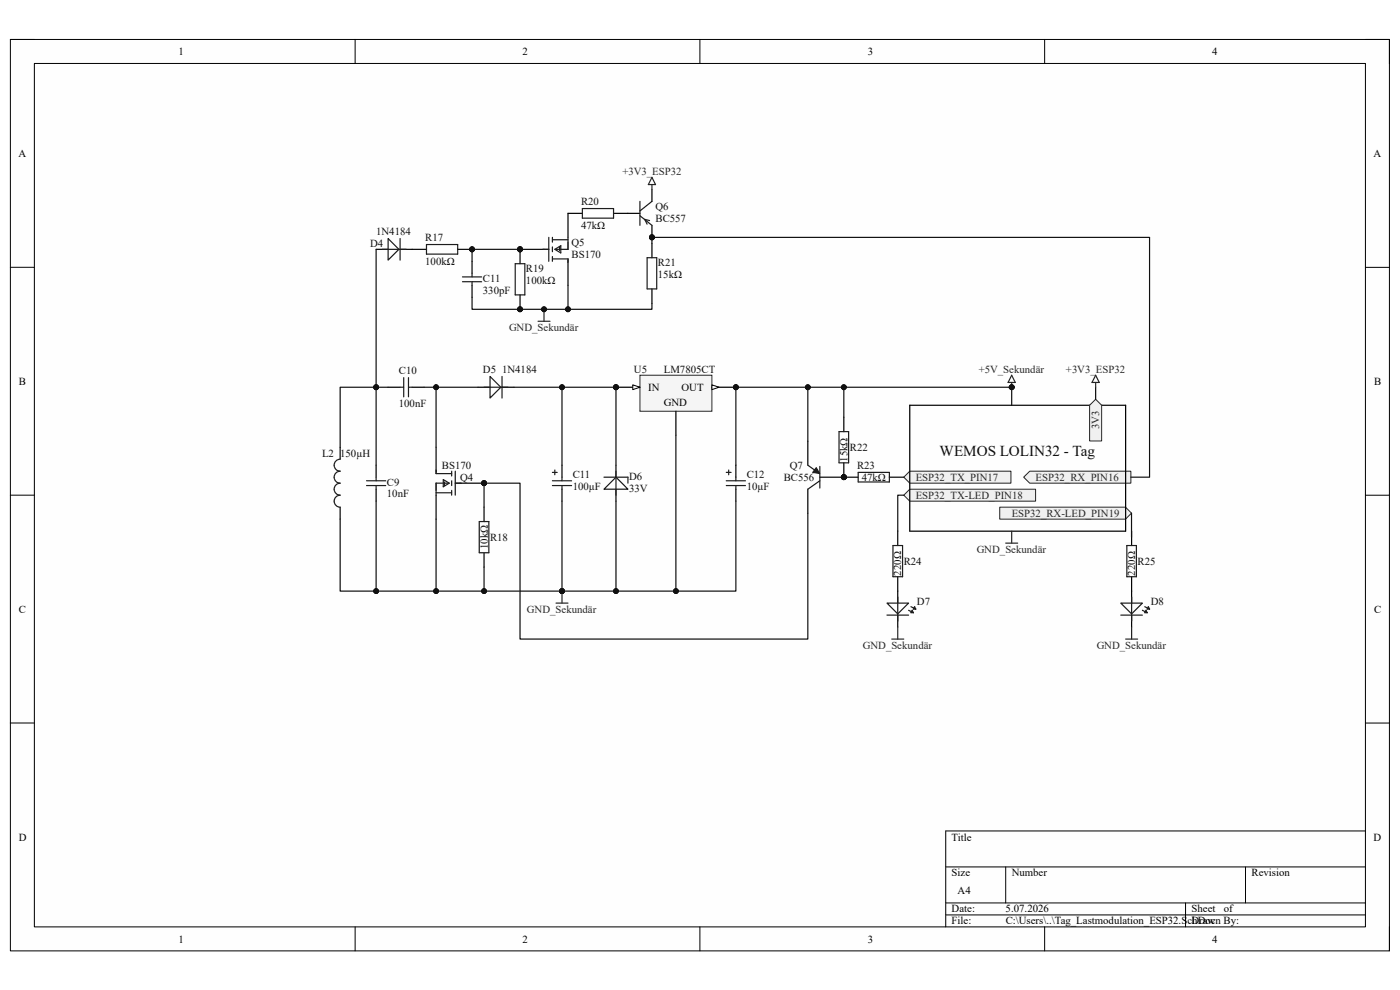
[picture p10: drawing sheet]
<svg xmlns="http://www.w3.org/2000/svg" width="297mm" height="210mm" viewBox="0 0 297 210" stroke-linecap="round" stroke-linejoin="round" font-family="sans-serif">
<path d="M2.2 8.4h292.6v193.3h-292.6z" fill-rule="evenodd" fill="#fefefe"/>
<path d="M2.2 8.4h292.6v193.3h-292.6z" fill="none" stroke="#000" stroke-width=".21"/>
<path d="M7.3 13.5h282.4v183.1h-282.4z" fill-rule="evenodd" fill="#fefefe"/>
<g fill="none" stroke="#000" stroke-width=".21">
<path d="M2.2 8.4h5.1M7.3 13.5h282.4v183.1h-282.4zM75.3 8.4v5.1M148.5 8.4v5.1M221.6 8.4v5.1M289.7 8.4h5.1v5.1M2.2 56.7h5.1M289.7 56.7h5.1M2.2 105h5.1M289.7 105.1h5.1M2.2 153.4h5.1M289.7 153.4h5.1"/>
<path d="M289.7 176.3h-89.1v20.3M75.3 196.6v5.1M148.5 196.6v5.1M200.6 183.9h89.1M200.6 191.5h89.1M200.6 194.1h89.1M213.4 183.9v7.6M221.6 196.6v5.1M251.5 191.5v5.1M264.2 183.9v7.6M294.8 196.6v5.1"/>
</g>
<path d="M72.2 94.9v2.5M79.8 98.7v2.5M82.3 82.1h2.6M87.4 82.1h2.6M72.2 107.6v2.5M79.8 103.8v2.5" fill="none" stroke="#000" stroke-width=".25"/>
<path d="M72.2 97.4a1.27 1.27 0 0 0-1.3 1.3 1.27 1.27 0 0 0 1.3 1.3 1.27 1.27 0 0 0-1.3 1.2 1.27 1.27 0 0 0 1.3 1.3 1.27 1.27 0 0 0-1.3 1.3 1.27 1.27 0 0 0 1.3 1.2 1.27 1.27 0 0 0-1.3 1.3 1.27 1.27 0 0 0 1.3 1.3M84.9 82.1h.7M85.6 80.1v4.1M86.7 80.1v4.1M86.7 82.1h.7M77.8 102h4M77.8 103h4M79.8 101.2v.8M79.8 103v.8" fill="none" stroke="#1c1c1c" stroke-width=".25"/>
<circle cx="102.7" cy="102.5" r=".51" fill="#0e0e0e"/>
<circle cx="102.7" cy="102.5" r=".51" fill="none" stroke="#0e0e0e" stroke-width=".21"/>
<path d="M97.6 102.5h5.1" fill="none" stroke="#000" stroke-width=".25"/>
<circle cx="102.7" cy="102.5" r=".51" fill="#0e0e0e"/>
<circle cx="102.7" cy="102.5" r=".51" fill="none" stroke="#0e0e0e" stroke-width=".21"/>
<path d="M92.5 94.9v5.1M101.4 82.1h2.6M106.5 82.1h2.6M119.2 98.7v2.5M130.7 98.7v2.5M156.1 98.7v2.5M92.5 105v5.1M102.7 107.6v3M102.7 117.3v3M119.2 103.8v2.5M130.7 103.8v2.5M156.1 103.8v2.5" fill="none" stroke="#000" stroke-width=".25"/>
<g fill="none" stroke="#1c1c1c" stroke-width=".25">
<path d="M104 79.9l2.3 2.2-2.3 2.3zM106.5 79.9v4.5M92.5 99.7v.8h3.3M95.8 100v1M96.6 100v5M102.7 82.1h5.1M117.7 99.7v1M130.7 100v5M154.6 99.7v1M92.5 104.5h3.3M94 101.7l1.3 .8-1.3 .8zM94.3 102.2v.8"/>
<path d="M95.1 102.5h-2.6v2.5M95.8 102v1M95.8 104v1M96.6 102.5h1.3M101.7 110.6h2v6.7h-2zM117.2 103h4.1M117.2 102h4.1M117.2 100.2h1M119.2 101.2v.8M119.2 103v.8M128.1 103.8l2.6-2.6 2.5 2.6zM128.1 101.2h5.1v1.3"/>
<path d="M154.1 103h4.1M154.1 102h4.1M154.1 100.2h1M156.1 101.2v.8M156.1 103v.8"/>
</g>
<circle cx="130.7" cy="82.1" r=".51" fill="#0e0e0e"/>
<circle cx="130.7" cy="82.1" r=".51" fill="none" stroke="#0e0e0e" stroke-width=".21"/>
<circle cx="156.1" cy="82.1" r=".51" fill="#0e0e0e"/>
<circle cx="156.1" cy="82.1" r=".51" fill="none" stroke="#0e0e0e" stroke-width=".21"/>
<path d="M135.8 79.6h15.2v7.6h-15.2z" fill-rule="evenodd" fill="#f5f5f5"/>
<path d="M135.8 79.6h15.2v7.6h-15.2z" fill="none" stroke="#262626" stroke-width=".21"/>
<path d="M130.7 82.1h5.1" fill="none" stroke="#000" stroke-width=".25"/>
<path d="M134.2 81.6l1.6 .5-1.6 .6z" fill="#fbfbfb"/>
<path d="M134.2 81.6l1.6 .5-1.6 .6z" fill="none" stroke="#000" stroke-width=".21"/>
<circle cx="130.7" cy="82.1" r=".51" fill="#0e0e0e"/>
<circle cx="130.7" cy="82.1" r=".51" fill="none" stroke="#0e0e0e" stroke-width=".21"/>
<path d="M143.4 87.2v5.1M151 82.1h5.1" fill="none" stroke="#000" stroke-width=".25"/>
<path d="M151 81.6l1.6 .5-1.6 .6z" fill="#fbfbfb"/>
<path d="M151 81.6l1.6 .5-1.6 .6z" fill="none" stroke="#000" stroke-width=".21"/>
<circle cx="156.1" cy="82.1" r=".51" fill="#0e0e0e"/>
<circle cx="156.1" cy="82.1" r=".51" fill="none" stroke="#0e0e0e" stroke-width=".21"/>
<path d="M79.8 52.9h2.5M84.9 52.9h2.5" fill="none" stroke="#000" stroke-width=".25"/>
<path d="M81.1 52.9h5.1M82.3 50.6l2.3 2.3-2.3 2.3zM84.9 50.6v4.6" fill="none" stroke="#1c1c1c" stroke-width=".25"/>
<circle cx="100.1" cy="52.9" r=".51" fill="#0e0e0e"/>
<circle cx="100.1" cy="52.9" r=".51" fill="none" stroke="#0e0e0e" stroke-width=".21"/>
<path d="M97.1 52.9h3" fill="none" stroke="#000" stroke-width=".25"/>
<circle cx="100.1" cy="52.9" r=".51" fill="#0e0e0e"/>
<circle cx="100.1" cy="52.9" r=".51" fill="none" stroke="#0e0e0e" stroke-width=".21"/>
<path d="M87.4 52.9h3.1M100.1 55.4v2.6M100.1 60.5v2.6" fill="none" stroke="#000" stroke-width=".25"/>
<path d="M90.5 51.9h6.6v2h-6.6zM98.1 59.8h4.1M98.1 58.7h4.1M100.1 58v.7M100.1 59.8v.7" fill="none" stroke="#1c1c1c" stroke-width=".25"/>
<path d="M114.1 68.2h2.6M115.4 65.6v2.6" fill="none" stroke="#262626" stroke-width=".25"/>
<circle cx="115.4" cy="65.6" r=".51" fill="#0e0e0e"/>
<circle cx="115.4" cy="65.6" r=".51" fill="none" stroke="#0e0e0e" stroke-width=".21"/>
<path d="M118 127.9h2.5M119.2 125.4v2.5" fill="none" stroke="#262626" stroke-width=".25"/>
<circle cx="119.2" cy="125.4" r=".51" fill="#0e0e0e"/>
<circle cx="119.2" cy="125.4" r=".51" fill="none" stroke="#0e0e0e" stroke-width=".21"/>
<circle cx="110.3" cy="52.9" r=".51" fill="#0e0e0e"/>
<circle cx="110.3" cy="52.9" r=".51" fill="none" stroke="#0e0e0e" stroke-width=".21"/>
<circle cx="110.3" cy="65.6" r=".51" fill="#0e0e0e"/>
<circle cx="110.3" cy="65.6" r=".51" fill="none" stroke="#0e0e0e" stroke-width=".21"/>
<path d="M110.3 52.9v3" fill="none" stroke="#000" stroke-width=".25"/>
<circle cx="110.3" cy="52.9" r=".51" fill="#0e0e0e"/>
<circle cx="110.3" cy="52.9" r=".51" fill="none" stroke="#0e0e0e" stroke-width=".21"/>
<path d="M110.3 62.6v3" fill="none" stroke="#000" stroke-width=".25"/>
<circle cx="110.3" cy="65.6" r=".51" fill="#0e0e0e"/>
<circle cx="110.3" cy="65.6" r=".51" fill="none" stroke="#0e0e0e" stroke-width=".21"/>
<path d="M109.3 55.9h2v6.7h-2z" fill="none" stroke="#1c1c1c" stroke-width=".25"/>
<circle cx="110.3" cy="52.9" r=".51" fill="#0e0e0e"/>
<circle cx="110.3" cy="52.9" r=".51" fill="none" stroke="#0e0e0e" stroke-width=".21"/>
<path d="M110.3 52.9h5.1" fill="none" stroke="#000" stroke-width=".25"/>
<circle cx="110.3" cy="52.9" r=".51" fill="#0e0e0e"/>
<circle cx="110.3" cy="52.9" r=".51" fill="none" stroke="#0e0e0e" stroke-width=".21"/>
<path d="M120.5 55.4v5.1M123.5 45.3h-3v5.1M130.2 45.3h3" fill="none" stroke="#000" stroke-width=".25"/>
<path d="M115.2 52.9h1.2M116.4 50.4v5M117.2 50.4v1M117.2 52.4v1M117.2 54.4v1M117.2 50.9h3.3M117.2 54.9h3.3v.8M117.7 52.9l1.3-.8v1.6zM118.7 52.4v.7M120.5 50.4v2.5h-2.5M123.5 44.2h6.7v2.1h-6.7z" fill="none" stroke="#1c1c1c" stroke-width=".25"/>
<circle cx="138.3" cy="50.3" r=".51" fill="#0e0e0e"/>
<circle cx="138.3" cy="50.3" r=".51" fill="none" stroke="#0e0e0e" stroke-width=".21"/>
<path d="M133.2 45.3h2.6M138.3 47.8v2.6" fill="none" stroke="#000" stroke-width=".25"/>
<circle cx="138.3" cy="50.3" r=".51" fill="#0e0e0e"/>
<circle cx="138.3" cy="50.3" r=".51" fill="none" stroke="#0e0e0e" stroke-width=".21"/>
<path d="M135.8 42.7v5.1M135.8 45.8l2.5 2M137.8 46.8l-1-.3 .5 1.1M138.3 42.7l-2.5 2.1" fill="none" stroke="#1c1c1c" stroke-width=".25"/>
<path d="M138.3 40.2v2.5" fill="none" stroke="#000" stroke-width=".25"/>
<path d="M214.6 79.6l.8 1.5h-1.5zM214.6 81.1v1" fill="none" stroke="#262626" stroke-width=".25"/>
<circle cx="214.6" cy="82.1" r=".51" fill="#0e0e0e"/>
<circle cx="214.6" cy="82.1" r=".51" fill="none" stroke="#0e0e0e" stroke-width=".21"/>
<path d="M138.3 37.6l.8 1.6h-1.6zM138.3 39.2v1" fill="none" stroke="#262626" stroke-width=".25"/>
<path d="M138.3 51.6v3.1M138.3 61.3v3" fill="none" stroke="#000" stroke-width=".25"/>
<path d="M137.3 54.7h2v6.6h-2z" fill="none" stroke="#1c1c1c" stroke-width=".25"/>
<path d="M217.2 101.2l1.3-1.2h21.4v2.5h-21.4z" fill-rule="evenodd" fill="#f0f0f0"/>
<path d="M217.2 101.2l1.3-1.2h21.4v2.5h-21.4z" fill="none" stroke="#262626" stroke-width=".21"/>
<path d="M193 100h21.5v2.5h-21.5l-1.3-1.3z" fill-rule="evenodd" fill="#f0f0f0"/>
<path d="M193 100h21.5v2.5h-21.5l-1.3-1.3z" fill="none" stroke="#262626" stroke-width=".21"/>
<path d="M212.1 107.6h26.7l1.3 1.3-1.3 1.2h-26.7z" fill-rule="evenodd" fill="#f0f0f0"/>
<path d="M212.1 107.6h26.7l1.3 1.3-1.3 1.2h-26.7z" fill="none" stroke="#262626" stroke-width=".21"/>
<path d="M193 103.8h26.7v2.5h-26.7l-1.3-1.2z" fill-rule="evenodd" fill="#f0f0f0"/>
<path d="M193 103.8h26.7v2.5h-26.7l-1.3-1.2z" fill="none" stroke="#262626" stroke-width=".21"/>
<path d="M193 86h45.8v26.7h-45.8zM190.5 112.7v3M240.1 112.7v3M190.5 122.3v5.6M190.5 130.5v2.5M240.1 122.3v5.6M240.1 130.5v2.5" fill="none" stroke="#000" stroke-width=".25"/>
<g fill="none" stroke="#1c1c1c" stroke-width=".25">
<path d="M189.4 115.7h2.1v6.6h-2.1zM239.1 115.7h2v6.6h-2zM188.2 127.9h4.6l-2.3 2.3zM188.2 130.5h4.6M190.5 126.7v5.1M192.8 129.5l1 .5M193.3 128.7l1 .5M193.5 129.5l.3 .5h-.5zM194 128.7l.3 .5h-.5zM237.8 127.9h4.6l-2.3 2.3zM237.8 130.5h4.6M240.1 126.7v5.1"/>
<path d="M242.4 129.5l1 .5M242.9 128.7l1 .5M243.1 129.5l.3 .5h-.5zM243.6 128.7l.3 .5h-.5z"/>
</g>
<circle cx="179" cy="101.2" r=".51" fill="#0e0e0e"/>
<circle cx="179" cy="101.2" r=".51" fill="none" stroke="#0e0e0e" stroke-width=".21"/>
<path d="M171.4 103.8v5.1M173.9 101.2h5.1" fill="none" stroke="#000" stroke-width=".25"/>
<circle cx="179" cy="101.2" r=".51" fill="#0e0e0e"/>
<circle cx="179" cy="101.2" r=".51" fill="none" stroke="#0e0e0e" stroke-width=".21"/>
<path d="M171.4 93.6v5.1" fill="none" stroke="#000" stroke-width=".25"/>
<path d="M171.4 98.7l1.8 1.3M173.9 98.9v4.6M173.9 102l-2.5 1.8" fill="none" stroke="#1c1c1c" stroke-width=".25"/>
<path d="M173.2 99.2l.7 1.3-1.5-.3z" fill="#1c1c1c"/>
<path d="M173.2 99.2l.7 1.3-1.5-.3z" fill="none" stroke="#1c1c1c" stroke-width=".21"/>
<circle cx="179" cy="101.2" r=".51" fill="#0e0e0e"/>
<circle cx="179" cy="101.2" r=".51" fill="none" stroke="#0e0e0e" stroke-width=".21"/>
<path d="M179 101.2h3.1M188.7 101.2h3" fill="none" stroke="#000" stroke-width=".25"/>
<circle cx="179" cy="101.2" r=".51" fill="#0e0e0e"/>
<circle cx="179" cy="101.2" r=".51" fill="none" stroke="#0e0e0e" stroke-width=".21"/>
<path d="M182.1 100.2h6.6v2h-6.6z" fill="none" stroke="#1c1c1c" stroke-width=".25"/>
<circle cx="179" cy="101.2" r=".51" fill="#0e0e0e"/>
<circle cx="179" cy="101.2" r=".51" fill="none" stroke="#0e0e0e" stroke-width=".21"/>
<path d="M179 98.2v3" fill="none" stroke="#000" stroke-width=".25"/>
<circle cx="179" cy="101.2" r=".51" fill="#0e0e0e"/>
<circle cx="179" cy="101.2" r=".51" fill="none" stroke="#0e0e0e" stroke-width=".21"/>
<path d="M179 88.5v3.1" fill="none" stroke="#000" stroke-width=".25"/>
<path d="M178 91.6h2v6.6h-2z" fill="none" stroke="#1c1c1c" stroke-width=".25"/>
<path d="M213.4 115.2h2.5M214.6 112.7v2.5M189.2 135.6h2.5M190.5 133v2.6M238.8 135.6h2.5M240.1 133v2.6" fill="none" stroke="#262626" stroke-width=".25"/>
<path d="M231.2 86l1.2-1.3 1.3 1.3v7.5h-2.5z" fill-rule="evenodd" fill="#f0f0f0"/>
<path d="M231.2 86l1.2-1.3 1.3 1.3v7.5h-2.5z" fill="none" stroke="#262626" stroke-width=".21"/>
<path d="M130.7 106.3v19.1" fill="none" stroke="#0e0e0e" stroke-width=".25"/>
<circle cx="130.7" cy="125.4" r=".51" fill="#0e0e0e"/>
<circle cx="130.7" cy="125.4" r=".51" fill="none" stroke="#0e0e0e" stroke-width=".21"/>
<path d="M130.7 82.1v16.6" fill="none" stroke="#0e0e0e" stroke-width=".25"/>
<circle cx="130.7" cy="82.1" r=".51" fill="#0e0e0e"/>
<circle cx="130.7" cy="82.1" r=".51" fill="none" stroke="#0e0e0e" stroke-width=".21"/>
<path d="M119.2 106.3v19.1" fill="none" stroke="#0e0e0e" stroke-width=".25"/>
<circle cx="119.2" cy="125.4" r=".51" fill="#0e0e0e"/>
<circle cx="119.2" cy="125.4" r=".51" fill="none" stroke="#0e0e0e" stroke-width=".21"/>
<path d="M119.2 82.1v16.6" fill="none" stroke="#0e0e0e" stroke-width=".25"/>
<circle cx="119.2" cy="82.1" r=".51" fill="#0e0e0e"/>
<circle cx="119.2" cy="82.1" r=".51" fill="none" stroke="#0e0e0e" stroke-width=".21"/>
<path d="M102.7 102.5v5.1" fill="none" stroke="#0e0e0e" stroke-width=".25"/>
<circle cx="102.7" cy="102.5" r=".51" fill="#0e0e0e"/>
<circle cx="102.7" cy="102.5" r=".51" fill="none" stroke="#0e0e0e" stroke-width=".21"/>
<path d="M72.2 94.9v-12.8h7.6v16.6" fill="none" stroke="#0e0e0e" stroke-width=".25"/>
<circle cx="79.8" cy="82.1" r=".51" fill="#0e0e0e"/>
<circle cx="79.8" cy="82.1" r=".51" fill="none" stroke="#0e0e0e" stroke-width=".21"/>
<path d="M79.8 82.1h2.5" fill="none" stroke="#0e0e0e" stroke-width=".25"/>
<circle cx="79.8" cy="82.1" r=".51" fill="#0e0e0e"/>
<circle cx="79.8" cy="82.1" r=".51" fill="none" stroke="#0e0e0e" stroke-width=".21"/>
<path d="M109.1 82.1h21.6" fill="none" stroke="#0e0e0e" stroke-width=".25"/>
<circle cx="119.2" cy="82.1" r=".51" fill="#0e0e0e"/>
<circle cx="119.2" cy="82.1" r=".51" fill="none" stroke="#0e0e0e" stroke-width=".21"/>
<circle cx="130.7" cy="82.1" r=".51" fill="#0e0e0e"/>
<circle cx="130.7" cy="82.1" r=".51" fill="none" stroke="#0e0e0e" stroke-width=".21"/>
<path d="M92.5 82.1v12.8" fill="none" stroke="#0e0e0e" stroke-width=".25"/>
<circle cx="92.5" cy="82.1" r=".51" fill="#0e0e0e"/>
<circle cx="92.5" cy="82.1" r=".51" fill="none" stroke="#0e0e0e" stroke-width=".21"/>
<path d="M90 82.1h11.4" fill="none" stroke="#0e0e0e" stroke-width=".25"/>
<circle cx="92.5" cy="82.1" r=".51" fill="#0e0e0e"/>
<circle cx="92.5" cy="82.1" r=".51" fill="none" stroke="#0e0e0e" stroke-width=".21"/>
<path d="M72.2 110.1v15.3h47" fill="none" stroke="#0e0e0e" stroke-width=".25"/>
<circle cx="79.8" cy="125.4" r=".51" fill="#0e0e0e"/>
<circle cx="79.8" cy="125.4" r=".51" fill="none" stroke="#0e0e0e" stroke-width=".21"/>
<circle cx="92.5" cy="125.4" r=".51" fill="#0e0e0e"/>
<circle cx="92.5" cy="125.4" r=".51" fill="none" stroke="#0e0e0e" stroke-width=".21"/>
<circle cx="102.7" cy="125.4" r=".51" fill="#0e0e0e"/>
<circle cx="102.7" cy="125.4" r=".51" fill="none" stroke="#0e0e0e" stroke-width=".21"/>
<circle cx="119.2" cy="125.4" r=".51" fill="#0e0e0e"/>
<circle cx="119.2" cy="125.4" r=".51" fill="none" stroke="#0e0e0e" stroke-width=".21"/>
<path d="M79.8 106.3v19.1" fill="none" stroke="#0e0e0e" stroke-width=".25"/>
<circle cx="79.8" cy="125.4" r=".51" fill="#0e0e0e"/>
<circle cx="79.8" cy="125.4" r=".51" fill="none" stroke="#0e0e0e" stroke-width=".21"/>
<path d="M92.5 110.1v15.3" fill="none" stroke="#0e0e0e" stroke-width=".25"/>
<circle cx="92.5" cy="125.4" r=".51" fill="#0e0e0e"/>
<circle cx="92.5" cy="125.4" r=".51" fill="none" stroke="#0e0e0e" stroke-width=".21"/>
<path d="M102.7 120.3v5.1" fill="none" stroke="#0e0e0e" stroke-width=".25"/>
<circle cx="102.7" cy="125.4" r=".51" fill="#0e0e0e"/>
<circle cx="102.7" cy="125.4" r=".51" fill="none" stroke="#0e0e0e" stroke-width=".21"/>
<path d="M143.4 92.3v33.1" fill="none" stroke="#0e0e0e" stroke-width=".25"/>
<circle cx="143.4" cy="125.4" r=".51" fill="#0e0e0e"/>
<circle cx="143.4" cy="125.4" r=".51" fill="none" stroke="#0e0e0e" stroke-width=".21"/>
<path d="M79.8 52.9v29.2" fill="none" stroke="#0e0e0e" stroke-width=".25"/>
<circle cx="79.8" cy="82.1" r=".51" fill="#0e0e0e"/>
<circle cx="79.8" cy="82.1" r=".51" fill="none" stroke="#0e0e0e" stroke-width=".21"/>
<path d="M214.6 82.1h-58.5v16.6" fill="none" stroke="#0e0e0e" stroke-width=".25"/>
<circle cx="214.6" cy="82.1" r=".51" fill="#0e0e0e"/>
<circle cx="214.6" cy="82.1" r=".51" fill="none" stroke="#0e0e0e" stroke-width=".21"/>
<circle cx="179" cy="82.1" r=".51" fill="#0e0e0e"/>
<circle cx="179" cy="82.1" r=".51" fill="none" stroke="#0e0e0e" stroke-width=".21"/>
<circle cx="171.4" cy="82.1" r=".51" fill="#0e0e0e"/>
<circle cx="171.4" cy="82.1" r=".51" fill="none" stroke="#0e0e0e" stroke-width=".21"/>
<circle cx="156.1" cy="82.1" r=".51" fill="#0e0e0e"/>
<circle cx="156.1" cy="82.1" r=".51" fill="none" stroke="#0e0e0e" stroke-width=".21"/>
<path d="M110.3 52.9h-10.2v2.5" fill="none" stroke="#0e0e0e" stroke-width=".25"/>
<circle cx="110.3" cy="52.9" r=".51" fill="#0e0e0e"/>
<circle cx="110.3" cy="52.9" r=".51" fill="none" stroke="#0e0e0e" stroke-width=".21"/>
<circle cx="100.1" cy="52.9" r=".51" fill="#0e0e0e"/>
<circle cx="100.1" cy="52.9" r=".51" fill="none" stroke="#0e0e0e" stroke-width=".21"/>
<path d="M138.3 50.4v1.2" fill="none" stroke="#0e0e0e" stroke-width=".25"/>
<circle cx="138.3" cy="50.3" r=".51" fill="#0e0e0e"/>
<circle cx="138.3" cy="50.3" r=".51" fill="none" stroke="#0e0e0e" stroke-width=".21"/>
<path d="M120.5 60.5v5.1h-20.4v-2.5" fill="none" stroke="#0e0e0e" stroke-width=".25"/>
<circle cx="110.3" cy="65.6" r=".51" fill="#0e0e0e"/>
<circle cx="110.3" cy="65.6" r=".51" fill="none" stroke="#0e0e0e" stroke-width=".21"/>
<circle cx="115.4" cy="65.6" r=".51" fill="#0e0e0e"/>
<circle cx="115.4" cy="65.6" r=".51" fill="none" stroke="#0e0e0e" stroke-width=".21"/>
<circle cx="120.5" cy="65.6" r=".51" fill="#0e0e0e"/>
<circle cx="120.5" cy="65.6" r=".51" fill="none" stroke="#0e0e0e" stroke-width=".21"/>
<path d="M138.3 64.3v1.3h-17.8" fill="none" stroke="#0e0e0e" stroke-width=".25"/>
<circle cx="120.5" cy="65.6" r=".51" fill="#0e0e0e"/>
<circle cx="120.5" cy="65.6" r=".51" fill="none" stroke="#0e0e0e" stroke-width=".21"/>
<path d="M156.1 106.3v19.1h-36.9M191.7 105.1h-1.2v7.6M240.1 108.9v5" fill="none" stroke="#0e0e0e" stroke-width=".25"/>
<circle cx="119.2" cy="125.4" r=".51" fill="#0e0e0e"/>
<circle cx="119.2" cy="125.4" r=".51" fill="none" stroke="#0e0e0e" stroke-width=".21"/>
<circle cx="130.7" cy="125.4" r=".51" fill="#0e0e0e"/>
<circle cx="130.7" cy="125.4" r=".51" fill="none" stroke="#0e0e0e" stroke-width=".21"/>
<circle cx="143.4" cy="125.4" r=".51" fill="#0e0e0e"/>
<circle cx="143.4" cy="125.4" r=".51" fill="none" stroke="#0e0e0e" stroke-width=".21"/>
<path d="M138.3 50.4h105.6v50.8h-4" fill="none" stroke="#0e0e0e" stroke-width=".25"/>
<circle cx="138.3" cy="50.3" r=".51" fill="#0e0e0e"/>
<circle cx="138.3" cy="50.3" r=".51" fill="none" stroke="#0e0e0e" stroke-width=".21"/>
<path d="M102.7 102.5h7.6v33.1h61.1v-26.7" fill="none" stroke="#0e0e0e" stroke-width=".25"/>
<circle cx="102.7" cy="102.5" r=".51" fill="#0e0e0e"/>
<circle cx="102.7" cy="102.5" r=".51" fill="none" stroke="#0e0e0e" stroke-width=".21"/>
<path d="M171.4 82.1v11.5" fill="none" stroke="#0e0e0e" stroke-width=".25"/>
<circle cx="171.4" cy="82.1" r=".51" fill="#0e0e0e"/>
<circle cx="171.4" cy="82.1" r=".51" fill="none" stroke="#0e0e0e" stroke-width=".21"/>
<path d="M179 82.1v6.4" fill="none" stroke="#0e0e0e" stroke-width=".25"/>
<circle cx="179" cy="82.1" r=".51" fill="#0e0e0e"/>
<circle cx="179" cy="82.1" r=".51" fill="none" stroke="#0e0e0e" stroke-width=".21"/>
<path d="M214.6 82.1v3.9" fill="none" stroke="#0e0e0e" stroke-width=".25"/>
<circle cx="214.6" cy="82.1" r=".51" fill="#0e0e0e"/>
<circle cx="214.6" cy="82.1" r=".51" fill="none" stroke="#0e0e0e" stroke-width=".21"/>
<path d="M232.4 82.1v2.6" fill="none" stroke="#0e0e0e" stroke-width=".25"/>
<path d="M232.4 79.6l.8 1.5h-1.5zM232.4 81.1v1" fill="none" stroke="#262626" stroke-width=".25"/>
<text font-size="3.2" fill="#0e0e0e" x="199.3" y="96.7">WEMOS LOLIN32 - Tag</text>
<g font-size="2.3">
<text x="37.9" y="11.7">1</text>
<text x="110.9" y="11.7">2</text>
<text x="184.1" y="11.7">3</text>
<text x="257.1" y="11.7">4</text>
<text x="3.9" y="33.3">A</text>
<text x="291.4" y="33.3">A</text>
<text x="4" y="81.6">B</text>
<text x="137.5" y="82.9">IN</text>
<text x="144.6" y="82.9">OUT</text>
<text x="291.5" y="81.6">B</text>
<text x="140.8" y="86.2">GND</text>
<text x="4" y="130">C</text>
<text x="291.5" y="130">C</text>
<text x="4" y="178.3">D</text>
<text x="201.9" y="178.3">Title</text>
<text x="291.4" y="178.3">D</text>
<text x="201.9" y="185.9">Size</text>
<text x="214.6" y="185.9">Number</text>
<text x="265.5" y="185.9">Revision</text>
<text x="203.2" y="189.7">A4</text>
<text x="201.9" y="193.5">Date:</text>
<text x="201.9" y="196.1">File:</text>
<text x="213.3" y="193.5">5.07.2026</text>
<text x="213.4" y="196.1">C:\Users\..\Tag_Lastmodulation_ESP32.SchDoc</text>
<text x="252.8" y="196.1">Drawn By:</text>
<text x="252.8" y="193.5">Sheet</text>
<text x="259.6" y="193.5">of</text>
<text x="37.9" y="199.9">1</text>
<text x="110.9" y="199.9">2</text>
<text x="184.1" y="199.9">3</text>
<text x="257.1" y="199.9">4</text>
</g>
<g font-size="2.3" fill="#262626">
<text x="132" y="37.1">+3V3_ESP32</text>
<text x="108" y="70.2">GND_Sekundär</text>
<text x="207.6" y="79.1">+5V_Sekundär</text>
<text x="226.1" y="79.1">+3V3_ESP32</text>
<text x="233.2" y="91" transform="rotate(-90 233.2 91)">3V3</text>
<text x="194.3" y="102">ESP32_TX_PIN17</text>
<text x="219.7" y="102">ESP32_RX_PIN16</text>
<text x="194.3" y="105.8">ESP32_TX-LED_PIN18</text>
<text x="214.6" y="109.6">ESP32_RX-LED_PIN19</text>
<text x="207.2" y="117.3">GND_Sekundär</text>
<text x="111.8" y="130">GND_Sekundär</text>
<text x="183" y="137.6">GND_Sekundär</text>
<text x="232.7" y="137.6">GND_Sekundär</text>
</g>
<g font-size="2.3" fill="#0e0e0e">
<text x="123.3" y="43.5">R20</text>
<text x="139.1" y="44.5">Q6</text>
<text x="139.1" y="47">BC557</text>
<text x="78.5" y="52.4">D4</text>
<text x="79.8" y="49.8">1N4184</text>
<text x="90.2" y="51.1">R17</text>
<text x="121.2" y="52.1">Q5</text>
<text x="123.3" y="48.6">47kΩ</text>
<text x="90.2" y="56.2">100kΩ</text>
<text x="102.4" y="59.7">C11</text>
<text x="111.6" y="57.7">R19</text>
<text x="121.2" y="54.7">BS170</text>
<text x="139.6" y="59">15kΩ</text>
<text x="139.6" y="56.4">R21</text>
<text x="102.4" y="62.3">330pF</text>
<text x="111.6" y="60.2">100kΩ</text>
<text x="84.6" y="79.3">C10</text>
<text x="102.4" y="79.1">D5 1N4184</text>
<text x="134.5" y="79.1">U5</text>
<text x="140.9" y="79.1">LM7805CT</text>
<text x="84.6" y="86.4">100nF</text>
<text x="180.3" y="95.6">R22</text>
<text x="68.3" y="96.9">L2</text>
<text x="72.2" y="96.9">150µH</text>
<text x="93.8" y="99.4">BS170</text>
<text x="97.6" y="102">Q4</text>
<text x="121.5" y="101.5">C11</text>
<text x="133.5" y="101.7">D6</text>
<text x="158.4" y="101.5">C12</text>
<text x="166.3" y="102">BC556</text>
<text x="167.6" y="99.4">Q7</text>
<text x="179.8" y="97.9" transform="rotate(-90 179.8 97.9)">15kΩ</text>
<text x="181.8" y="99.4">R23</text>
<text x="182.8" y="102">47kΩ</text>
<text x="82.1" y="105.5">10nF</text>
<text x="82.1" y="103">C9</text>
<text x="121.5" y="104">100µF</text>
<text x="133.5" y="104.3">33V</text>
<text x="158.4" y="104">10µF</text>
<text x="103.5" y="116.5" transform="rotate(-90 103.5 116.5)">10kΩ</text>
<text x="104" y="114.7">R18</text>
<text x="191.7" y="119.8">R24</text>
<text x="241.3" y="119.8">R25</text>
<text x="191.2" y="122.1" transform="rotate(-90 191.2 122.1)">220Ω</text>
<text x="240.8" y="122.1" transform="rotate(-90 240.8 122.1)">220Ω</text>
<text x="194.5" y="128.4">D7</text>
<text x="244.1" y="128.4">D8</text>
</g>
</svg>
